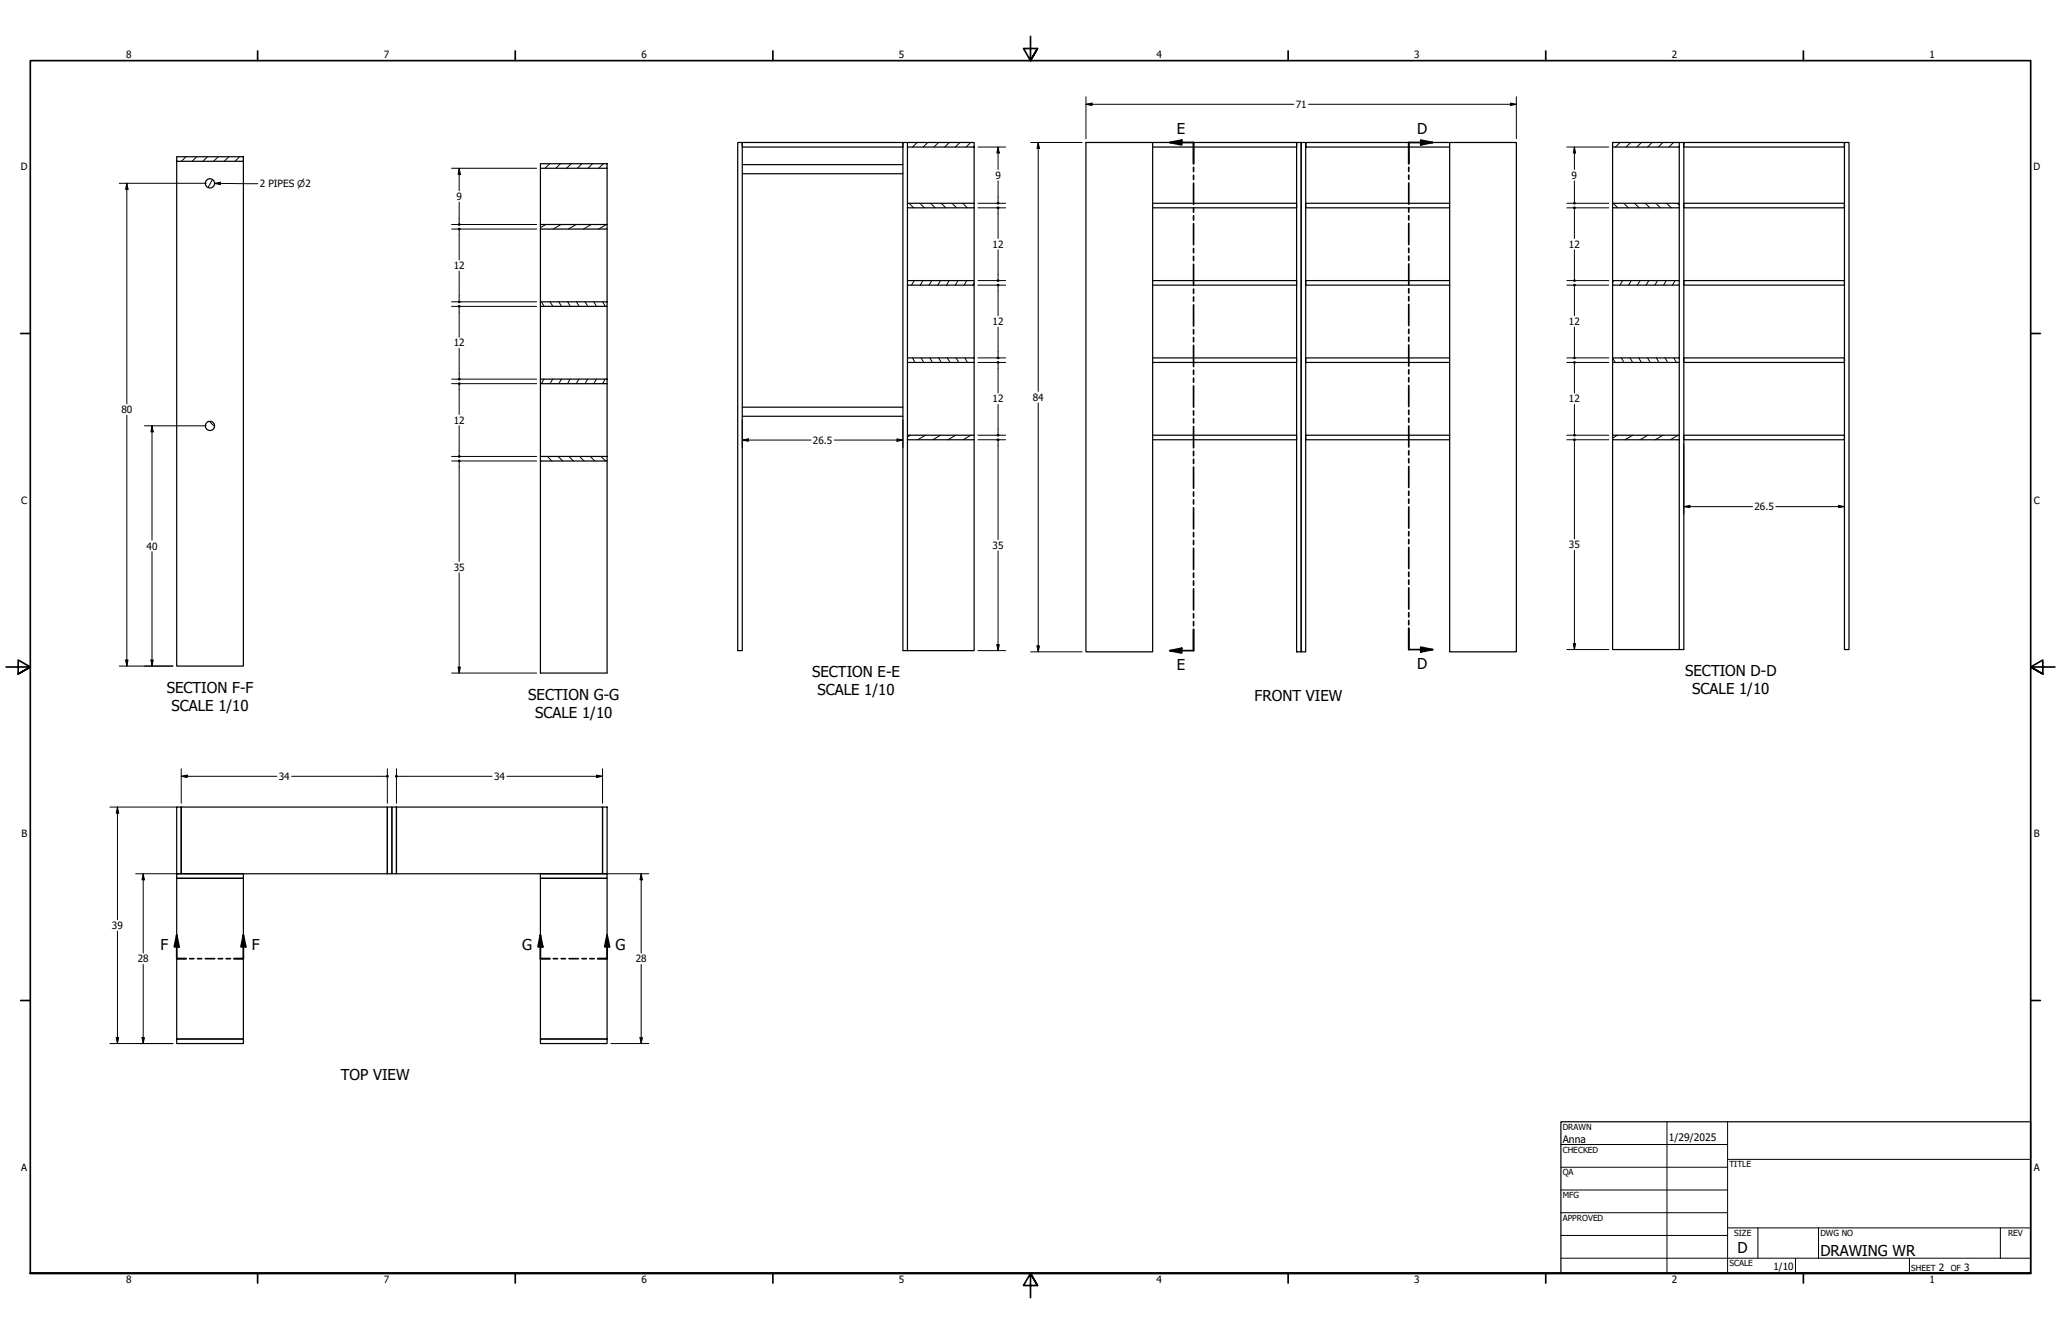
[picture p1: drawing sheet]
<svg xmlns="http://www.w3.org/2000/svg" width="864mm" height="559mm" viewBox="0 0 864 559" stroke-linecap="round" stroke-linejoin="round" font-family="sans-serif">
<!-- layer: Hatch (ANSI) -->
<g fill="none" stroke="#000" stroke-width=".42">
<path d="M384.3 59.7l-1.9 1.9M388.7 59.7l-1.9 1.9M393.3 59.7l-1.9 1.9M397.8 59.7l-1.9 1.9M402.2 59.7l-1.9 1.9M406.7 59.7l-1.9 1.9M678.8 59.7l-1.9 1.9M683.3 59.7l-1.9 1.9M687.8 59.7l-1.9 1.9M692.3 59.7l-1.9 1.9M696.8 59.7l-1.9 1.9M701.2 59.7l-1.9 1.9"/>
<path d="M77.9 65.7l-1.9 1.9M82.4 65.7l-1.9 1.9M86.9 65.7l-1.9 1.9M89 75.2l-1.8 3.3M91.4 65.7l-1.9 1.9M95.9 65.7l-1.9 1.9M100.4 65.7l-1.9 1.9M230.3 68.6l-1.9 1.9M234.8 68.6l-1.9 1.9M239.3 68.6l-1.9 1.9M243.8 68.6l-1.9 1.9M248.3 68.6l-1.9 1.9"/>
<path d="M252.8 68.6l-1.9 1.9M228.7 94l-2.3 1.4M235.1 94l-3.3 1.9M241.4 94l-3.3 1.9M247.8 94l-3.3 1.9M254.1 94l-3.3 1.9M380.9 85.2l1.9 1.9M385.4 85.2l1.9 1.9M390 85.2l1.9 1.9M394.4 85.2l1.9 1.9M398.9 85.2l1.9 1.9M403.4 85.2l1.9 1.9"/>
<path d="M407.9 85.2l.3 .2M676 85.2l1.9 1.9M680.4 85.2l1.9 1.9M684.9 85.2l1.9 1.9M689.4 85.2l1.9 1.9M693.9 85.2l1.9 1.9M698.4 85.2l1.9 1.9M702.9 85.2l.7 .7M383.1 117.5l-1.1 1.9M386.7 117.5l-1.1 1.9M390.4 117.5l-1.1 1.9M394.1 117.5l-1.2 1.9"/>
<path d="M397.7 117.5l-1.1 1.9M401.4 117.5l-1.1 1.9M405.1 117.5l-1.1 1.9M408.2 118.4l-.6 1M676.2 117.5l-.5 .8M679.9 117.5l-1.1 1.9M683.5 117.5l-1.1 1.9M687.2 117.5l-1.1 1.9M690.9 117.5l-1.2 1.9M694.6 117.5l-1.2 1.9M698.2 117.5l-1.1 1.9M701.9 117.5l-1.1 1.9"/>
<path d="M226.9 126.4l1.1 1.9M230.5 126.4l1.1 1.9M234.2 126.4l1.1 1.9M237.9 126.4l1.1 1.9M241.6 126.4l1 1.9M245.2 126.4l1.1 1.9M248.9 126.4l1 1.9M252.5 126.4l1.1 1.9M227.9 158.8l-1.1 1.9M231.6 158.8l-1.1 1.9M235.3 158.8l-1.2 1.9M238.9 158.8l-1.1 1.9"/>
<path d="M242.6 158.8l-1.1 1.9M246.3 158.8l-1.1 1.9M249.9 158.8l-1.1 1.9M253.6 158.8l-1.1 1.9M382.3 149.9l1.1 1.9M386 149.9l1.1 1.9M389.6 149.9l1.1 1.9M393.3 149.9l1.1 1.9M396.9 149.9l1.2 1.9M400.6 149.9l1.2 1.9M404.3 149.9l1.1 1.9M408 149.9l.2 .4"/>
<path d="M675.7 149.9l1.1 1.9M679.4 149.9l1.1 1.9M683 149.9l1.1 1.9M686.7 149.9l1.1 1.9M690.4 149.9l1.1 1.9M694.1 149.9l1 1.9M697.7 149.9l1.1 1.9M701.4 149.9l1 1.9M87.8 176.5l2.1 2.1M226.4 192.7l.4 .4M229.4 191.2l1.9 1.9M233.9 191.2l1.9 1.9"/>
<path d="M238.4 191.2l1.9 1.9M242.8 191.2l1.9 1.9M247.3 191.2l1.9 1.9M251.8 191.2l1.9 1.9M381.4 182.3l-1.2 .7M387.8 182.3l-3.3 1.9M394.1 182.3l-3.3 1.9M400.5 182.3l-3.3 1.9M406.8 182.3l-3.3 1.9M677.8 182.3l-2.1 1.2M684.1 182.3l-3.3 1.9M690.5 182.3l-3.3 1.9"/>
<path d="M696.8 182.3l-3.3 1.9M703.2 182.3l-3.3 1.9"/>
</g>
<!-- layer: Visible (ANSI) -->
<g fill="none" stroke="#000" stroke-width=".51">
<path d="M309.1 59.7h1.9v212.8h-1.9zM311 59.7h67.3v1.9h-67.3zM380.2 59.7h-1.9v212.8h1.9M455 59.7h28v213.3h-28zM483 59.7h60.3v1.9h-60.3M543.3 59.7h1.9v213.3h-1.9zM607.4 59.7h28v213.3h-28zM607.4 59.7h-62.2v213.3h1.9v-213.3v1.9h60.3M675.7 59.7h27.9v1.9h-27.9zM703.6 59.7h1.9v212.4h-1.9v-87.9M705.5 59.7h67.4v1.9h-67.4zM772.9 59.7h1.9v212.4h-1.9z"/>
<path d="M74 67.6v211.4h28v-211.4M74 65.7h28v1.9h-28zM226.4 68.6h28v1.9h-28zM226.4 70.5v23.5M254.4 70.5v23.5M311 72.8h67.3M311 69h67.3M380.2 61.6v23.6M408.2 61.6h-28v-1.9h28v25.5M675.7 61.6v23.6M703.6 61.6v23.6M226.4 94h28v1.9h-28z"/>
<path d="M226.4 95.9v30.5M254.4 95.9v30.5M380.2 85.2h28v1.9h-28zM380.2 87.1v30.4M408.2 87.1v30.4M483 85.2h60.3v1.9h-60.3M607.4 85.2h-60.3v1.9h60.3M675.7 85.2h27.9v1.9h-27.9zM675.7 87.1v30.4M703.6 87.1v30.4M705.5 85.2h67.4v1.9h-67.4zM380.2 117.5h28v1.9h-28z"/>
<path d="M380.2 119.4v30.5M408.2 119.4v30.5M483 117.5h60.3v1.9h-60.3M607.4 117.5h-60.3v1.9h60.3M675.7 117.5h27.9v1.9h-27.9zM675.7 119.4v30.5M703.6 119.4v30.5M705.5 117.5h67.4v1.9h-67.4zM226.4 126.4h28v1.9h-28zM226.4 128.3v30.5M254.4 128.3v30.5M226.4 158.8h28v1.9h-28z"/>
<path d="M380.2 149.9h28v1.9h-28zM380.2 151.8v30.5M408.2 151.8v30.5M483 149.9h60.3v1.9h-60.3M607.4 149.9h-60.3v1.9h60.3M675.7 149.9h27.9v1.9h-27.9zM675.7 151.8v30.5M703.6 151.8v30.5M705.5 149.9h67.4v1.9h-67.4zM226.4 160.7v30.5M254.4 160.7v30.5M311 174.4h67.3"/>
<path d="M311 170.6h67.3M226.4 191.2h28v1.9h-28zM226.4 193.1v88.8h28v-88.8M380.2 182.3h28v1.9h-28zM380.2 184.2v88.3M408.2 184.2v88.3h-28M483 182.3h60.3v1.9h-60.3M607.4 182.3h-60.3v1.9h60.3M675.7 182.3h27.9v1.9h-27.9zM675.7 184.2v87.9h27.9M705.5 182.3h67.4v1.9h-67.4zM74 338.1h1.9v27.9h-1.9z"/>
<path d="M75.9 338.1h86.4v27.9h-86.4zM162.3 338.1h1.9v27.9h-1.9zM164.2 338.1h1.9v27.9h-1.9zM166.1 338.1h86.4v27.9h-86.4zM252.5 338.1h1.9v27.9h-1.9zM74 366h28v1.9h-28zM74 367.9h28v67.3h-28zM226.4 366h28v1.9h-28zM226.4 367.9h28v67.3h-28zM74 435.2h28v1.9h-28zM226.4 435.2h28v1.9h-28z"/>
<circle cx="88" cy="76.8" r="1.94"/>
<circle cx="88" cy="178.4" r="1.94"/>
</g>
<!-- layer: Section Line (ANSI) -->
<g fill="none" stroke="#000" stroke-width=".7">
<path d="M490.2 59.7l5-1v2zM490.2 59.7h9.9v8.9M595.3 58.7l5 1-5 1zM600.3 59.7h-10v8.9M500.1 70.1v1.8M500.1 73.4v1.8M500.1 76.7v8.9M590.3 70v1.8M590.3 73.3v1.8M590.3 76.6v8.9M500.1 87.1v1.8M500.1 90.4v1.8"/>
<path d="M500.1 93.7v8.9M590.3 87v1.8M590.3 90.3v1.8M590.3 93.6v8.9M500.1 104.1v1.8M500.1 107.4v1.8M500.1 110.7v8.9M590.3 103.9v1.9M590.3 107.3v1.8M590.3 110.6v8.8M500.1 121.1v1.8M500.1 124.4v1.8"/>
<path d="M500.1 127.7v8.9M500.1 138v1.9M590.3 120.9v1.8M590.3 124.2v1.8M590.3 127.5v8.9M590.3 137.9v1.8M500.1 141.4v1.8M500.1 144.7v8.8M500.1 155.1v1.7M500.1 158.4v1.7M590.3 141.2v1.8M590.3 144.5v8.9"/>
<path d="M590.3 154.9v1.8M590.3 158.2v1.8M500.1 161.7v8.9M500.1 172.1v1.8M500.1 175.4v1.8M500.1 178.7v8.9M590.3 161.5v8.8M590.3 171.8v1.8M590.3 175.1v1.8M590.3 178.4v8.9M500.1 189v1.9M500.1 192.3v1.9"/>
<path d="M500.1 195.6v8.9M590.3 188.8v1.8M590.3 192.1v1.8M590.3 195.4v8.8M500.1 206.1v1.7M500.1 209.4v1.7M500.1 212.7v8.9M590.3 205.7v1.8M590.3 209v1.8M590.3 212.3v8.9M500.1 223.1v1.8M500.1 226.4v1.8"/>
<path d="M500.1 229.7v8.9M590.3 222.7v1.8M590.3 226v1.8M590.3 229.3v8.9M590.3 239.6v1.9M500.1 240v1.9M500.1 243.3v1.9M500.1 246.6v8.9M500.1 257v1.8M590.3 243v1.8M590.3 246.3v8.8M590.3 256.6v1.8"/>
<path d="M590.3 259.9v1.8M490.2 272.5l5-1v2.1zM500.1 260.3v1.8M500.1 263.7v8.8h-9.9M590.3 263.2v8.9h10M595.3 271.1l5 1-5 1zM74 391.6l1.1 5h-2.1zM74 391.6v10h4M102 391.6l1 5h-2zM102 391.6v10h-4M226.4 391.6l1.1 5h-2.1zM226.4 391.6v10h4"/>
<path d="M254.4 391.6l1 5h-2zM254.4 391.6v10h-4M79.4 401.6h1.8M82.7 401.6h1.8M86 401.6h4M91.4 401.6h1.9M94.7 401.6h1.9M231.8 401.6h1.8M235.1 401.6h1.8M238.4 401.6h4M243.8 401.6h1.9M247.1 401.6h1.9"/>
</g>
<path d="M490.2 59.7l5-1v2zM595.3 58.7l5 1-5 1zM490.2 272.5l5-1v2.1zM595.3 271.1l5 1-5 1zM74 391.6l1.1 5h-2.1zM102 391.6l1 5h-2zM226.4 391.6l1.1 5h-2.1zM254.4 391.6l1 5h-2z" fill="#000"/>
<!-- layer: Border (ANSI) -->
<g fill="none" stroke="#000" stroke-width=".7">
<path d="M431.8 15.2v10.2l-2.9-5.1h5.8l-2.9 5.1 2.9-5.1M107.9 21.3v4.1M215.9 21.3v4.1M323.8 21.3v4.1M539.8 21.3v4.1M647.7 21.3v4.1M755.6 21.3v4.1M8.6 139.7h4.1M850.9 139.7h4.1M2.5 279.4h10.2l-5.1-2.9v5.8l5.1-2.9-5.1 2.9M861.1 279.4h-10.2l5.1-2.9v5.8l-5.1-2.9 5.1 2.9M8.6 419.1h4.1"/>
<path d="M850.9 419.1h4.1M12.7 533.4v-508h838.2v508h-838.2h838.2M107.9 533.4v4.1M215.9 533.4v4.1M323.8 533.4v4.1M434.7 538.5l-2.9-5.1 2.9 5.1h-5.8l2.9-5.1v10.2M539.8 533.4v4.1M647.7 533.4v4.1M755.6 533.4v4.1"/>
</g>
<!-- layer: Title (ANSI) -->
<g fill="none" stroke="#000" stroke-width=".42">
<path d="M654 479.4h69.9M698.5 469.9v63.5M723.9 469.9v63.5M654 488.9h69.9M654 498.5h69.9M723.9 485.6h127M654 508h69.9M654 517.5h69.9M723.9 514.3h127M736.6 514.3v12.7M762 514.3v12.7M838.2 514.3v12.7"/>
<path d="M654 527h196.9M752.3 527v6.4M800.1 527v6.4"/>
</g>
<path d="M654 469.9h196.9v63.5h-196.9z" fill="none" stroke="#000" stroke-width=".51"/>
<!-- layer: Dimension (ANSI) -->
<g fill="none" stroke="#000" stroke-width=".42">
<path d="M431.9 59.7h21.6M435 59.7l.5 2.5h-1zM435 59.7v104.3M455 43.7l2.6-.5v1zM455 43.7h87.2M455 40.5v17.6M548.3 43.7h87.1M632.9 43.2l2.5 .5-2.5 .5zM635.4 40.5v17.6M50 76.8h36.4M53.1 76.8l.6 2.5h-1.1zM53.1 76.8v92.4"/>
<path d="M89.9 76.8l2.5-.5v1zM89.9 76.8l18.1 .2M189.2 70.5h35.7M192.4 70.5l.5 2.5h-.9zM192.4 70.5v9.4M409.8 61.6h11.6M418.2 61.6l.5 2.5h-1zM418.2 61.6v9.4M418.2 75.8v8.7M656.5 61.6h17.6M659.7 61.6l.5 2.5h-.9zM659.7 61.6v9.4"/>
<path d="M659.7 75.8v8.7M189.2 95.9h35.7M189.2 94h35.7M192.4 84.6v8.8M192.4 96.6v12.2M409.8 87.1h11.6M409.8 85.2h11.6M418.2 87.6v12.3M656.5 87.1h17.6M656.5 85.2h17.6M659.7 87.6v12.3M192.4 113.5v12.3"/>
<path d="M409.8 119.4h11.6M409.8 117.5h11.6M418.2 104.6v12.3M656.5 119.4h17.6M656.5 117.5h17.6M659.7 104.6v12.3M189.2 128.3h35.7M189.2 126.4h35.7M192.4 129v12.2M418.2 120v12.3M418.2 137v12.3M659.7 120v12.3"/>
<path d="M659.7 137v12.3M189.2 158.8h35.7M192.4 145.9v12.3M409.8 151.8h11.6M409.8 149.9h11.6M418.2 152.4v12.3M656.5 151.8h17.6M656.5 149.9h17.6M659.7 152.4v12.3M53.1 173.9v105.1M60.5 178.4h25.9M63.7 178.4l.5 2.5h-1z"/>
<path d="M63.7 178.4v47.9M189.2 160.7h35.7M192.4 161.4v12.2M192.4 178.3v12.3M311 176v11.5M378.3 176v11.5M418.2 169.4v12.3M435 168.8v104.2M659.7 169.4v12.3M189.2 193.1h35.7M189.2 191.2h35.7M192.4 193.7v41.4"/>
<path d="M311 184.3l2.6-.5v1zM311 184.3h28.9M349.6 184.3h28.7M375.9 183.8l2.4 .5-2.4 .5zM409.8 184.2h11.6M409.8 182.3h11.6M418.2 184.8v41.2M656.5 184.2h17.6M656.5 182.3h17.6M659.7 184.8v40.9M705.5 185.8v29.6M772.9 185.8v29.6"/>
<path d="M705.5 212.2l2.6-.5v1zM705.5 212.2h28.9M744.1 212.2h28.8M770.4 211.7l2.5 .5-2.5 .5zM63.7 231.1v47.9M192.4 240v41.9M418.2 230.8v41.7M659.7 230.5v41.6M50 279h22.5M52.6 276.5h1.1l-.6 2.5zM63.2 276.5h1l-.5 2.5zM192 279.5h.9l-.5 2.4z"/>
<path d="M409.8 272.5h11.6M417.7 270.1h1l-.5 2.4zM431.9 273h21.6M434.5 270.6h1l-.5 2.4zM656.5 272.1h17.6M659.3 269.6h.9l-.5 2.5zM189.2 281.9h35.7M46 338.1h28.4M49.2 338.1l.5 2.5h-1zM49.2 338.1v47.2M75.9 325.2l2.5-.5v1zM75.9 325.2h40.1"/>
<path d="M75.9 322v14.5M122.2 325.2h39.5M162.3 322v14.5M166.1 322v14.5M166.8 325.2h39.4M212.4 325.2h40.1M250 324.7l2.5 .5-2.5 .5zM252.5 322v14.5M56.8 366h17.6M60 366l.5 2.6h-1zM60 366v33.2M254.1 366h17.7"/>
<path d="M268.7 366l.5 2.6h-1zM268.7 366v33.2M49.2 390v47.1M60 404v33.1M268.7 404v33.1M46 437.1h26.5M48.7 434.7h1l-.5 2.4zM59.5 434.7h1l-.5 2.4zM256 437.1h15.8M268.2 434.7h1l-.5 2.4z"/>
</g>
<g fill="#000">
<path d="M455 43.7l2.6-.5v1zM632.9 43.2l2.5 .5-2.5 .5zM53.1 76.8l.6 2.5h-1.1zM89.9 76.8l2.5-.5v1zM192.4 70.5l.5 2.5h-.9zM418.2 61.6l.5 2.5h-1zM435 59.7l.5 2.5h-1zM659.7 61.6l.5 2.5h-.9zM63.7 178.4l.5 2.5h-1zM311 184.3l2.6-.5v1zM375.9 183.8l2.4 .5-2.4 .5zM705.5 212.2l2.6-.5v1z"/>
<path d="M770.4 211.7l2.5 .5-2.5 .5zM52.6 276.5h1.1l-.6 2.5zM63.2 276.5h1l-.5 2.5zM192 279.5h.9l-.5 2.4zM417.7 270.1h1l-.5 2.4zM434.5 270.6h1l-.5 2.4zM659.3 269.6h.9l-.5 2.5zM75.9 325.2l2.5-.5v1zM250 324.7l2.5 .5-2.5 .5zM49.2 338.1l.5 2.5h-1zM60 366l.5 2.6h-1zM268.7 366l.5 2.6h-1z"/>
<path d="M48.7 434.7h1l-.5 2.4zM59.5 434.7h1l-.5 2.4zM268.2 434.7h1l-.5 2.4z"/>
<path d="M659.3 84.7h.8v.9h-.8z" fill-rule="evenodd"/>
<path d="M659.3 117.1h.8v.9h-.8z" fill-rule="evenodd"/>
<path d="M659.3 149.5h.8v.9h-.8z" fill-rule="evenodd"/>
<path d="M659.3 181.9h.8v.9h-.8z" fill-rule="evenodd"/>
<circle cx="192.4" cy="94.1" r=".61"/>
<circle cx="192.4" cy="95.9" r=".62"/>
<circle cx="418.2" cy="87.1" r=".63"/>
<circle cx="418.2" cy="85.1" r=".62"/>
<circle cx="659.7" cy="87" r=".62"/>
<circle cx="418.2" cy="119.4" r=".63"/>
<circle cx="418.2" cy="117.5" r=".62"/>
<circle cx="659.7" cy="119.4" r=".62"/>
<circle cx="192.4" cy="126.4" r=".61"/>
<circle cx="192.4" cy="128.3" r=".62"/>
<circle cx="192.4" cy="158.8" r=".61"/>
<circle cx="418.2" cy="151.8" r=".63"/>
<circle cx="418.2" cy="149.9" r=".62"/>
<circle cx="659.7" cy="151.8" r=".62"/>
<circle cx="192.4" cy="160.7" r=".62"/>
<circle cx="192.4" cy="191.2" r=".61"/>
<circle cx="192.4" cy="193.1" r=".62"/>
<circle cx="418.2" cy="184.2" r=".63"/>
<circle cx="418.2" cy="182.3" r=".62"/>
<circle cx="659.7" cy="184.2" r=".62"/>
<circle cx="162.3" cy="325.2" r=".63"/>
<circle cx="166.1" cy="325.2" r=".63"/>
</g>
<g font-size="6.3">
<text x="493.1" y="56.2">E</text>
<text x="593.8" y="56.2">D</text>
<text x="493.1" y="280.6">E</text>
<text x="593.8" y="280.2">D</text>
<text x="340.3" y="283.7">SECTION E-E</text>
<text x="706.1" y="283.3">SECTION D-D</text>
<text x="69.8" y="290.1">SECTION F-F</text>
<text x="221.4" y="293.1">SECTION G-G</text>
<text x="342.5" y="291.2">SCALE 1/10</text>
<text x="525.7" y="293.5">FRONT VIEW</text>
<text x="709.1" y="290.8">SCALE 1/10</text>
<text x="71.8" y="297.7">SCALE 1/10</text>
<text x="224.2" y="300.7">SCALE 1/10</text>
<text x="67.2" y="398.1">F</text>
<text x="105.5" y="398.1">F</text>
<text x="218.8" y="398">G</text>
<text x="257.9" y="398">G</text>
<text x="142.8" y="452.2">TOP VIEW</text>
<text x="728.1" y="524.9">D</text>
<text x="762.8" y="526.2">DRAWING WR</text>
</g>
<g font-size="4.3">
<text x="654.8" y="478.6">Anna</text>
<text x="699.3" y="478">1/29/2025</text>
</g>
<g font-size="4.2">
<text x="52.8" y="24.4">8</text>
<text x="160.8" y="24.4">7</text>
<text x="268.7" y="24.4">6</text>
<text x="376.7" y="24.4">5</text>
<text x="484.6" y="24.4">4</text>
<text x="592.6" y="24.4">3</text>
<text x="700.5" y="24.4">2</text>
<text x="808.5" y="24.4">1</text>
<text x="542.9" y="45.2">71</text>
<text x="8.8" y="71.4">D</text>
<text x="852" y="71.4">D</text>
<text x="417.1" y="74.9">9</text>
<text x="658.6" y="74.9">9</text>
<text x="108.8" y="78.4">2 PIPES ⌀2</text>
<text x="191.3" y="83.8">9</text>
<text x="415.9" y="103.8">12</text>
<text x="657.4" y="103.8">12</text>
<text x="190.1" y="112.7">12</text>
<text x="415.9" y="136.2">12</text>
<text x="657.4" y="136.2">12</text>
<text x="190.1" y="145.1">12</text>
<text x="432.8" y="167.9">84</text>
<text x="50.9" y="173">80</text>
<text x="415.9" y="168.6">12</text>
<text x="657.4" y="168.6">12</text>
<text x="190.1" y="177.5">12</text>
<text x="340.6" y="185.9">26.5</text>
<text x="8.9" y="211.1">C</text>
<text x="735.1" y="213.7">26.5</text>
<text x="852.2" y="211.1">C</text>
<text x="61.4" y="230.2">40</text>
<text x="415.9" y="229.9">35</text>
<text x="657.4" y="229.7">35</text>
<text x="190.1" y="239.1">35</text>
<text x="116.8" y="326.7">34</text>
<text x="207" y="326.7">34</text>
<text x="9" y="350.8">B</text>
<text x="852.2" y="350.8">B</text>
<text x="46.9" y="389.1">39</text>
<text x="57.7" y="403.1">28</text>
<text x="266.4" y="403.1">28</text>
<text x="8.9" y="490.5">A</text>
<text x="852.2" y="490.5">A</text>
<text x="743.1" y="532">1/10</text>
<text x="812.4" y="532.6">2</text>
<text x="823" y="532.6">3</text>
<text x="52.8" y="537.5">8</text>
<text x="160.8" y="537.5">7</text>
<text x="268.7" y="537.5">6</text>
<text x="376.7" y="537.5">5</text>
<text x="484.6" y="537.5">4</text>
<text x="592.6" y="537.5">3</text>
<text x="700.5" y="537.5">2</text>
<text x="808.5" y="537.5">1</text>
</g>
<g font-size="3.5">
<text x="654.8" y="473.2">DRAWN</text>
<text x="654.8" y="482.8">CHECKED</text>
<text x="724.7" y="488.9">TITLE</text>
<text x="654.8" y="492.3">QA</text>
<text x="654.8" y="501.8">MFG</text>
<text x="654.8" y="511.4">APPROVED</text>
<text x="726.7" y="517.7">SIZE</text>
<text x="762.8" y="517.7">DWG NO</text>
<text x="841.4" y="517.7">REV</text>
<text x="724.7" y="530.4">SCALE</text>
<text x="800.9" y="532.6">SHEET</text>
<text x="817.4" y="532.6">OF</text>
</g>
</svg>
